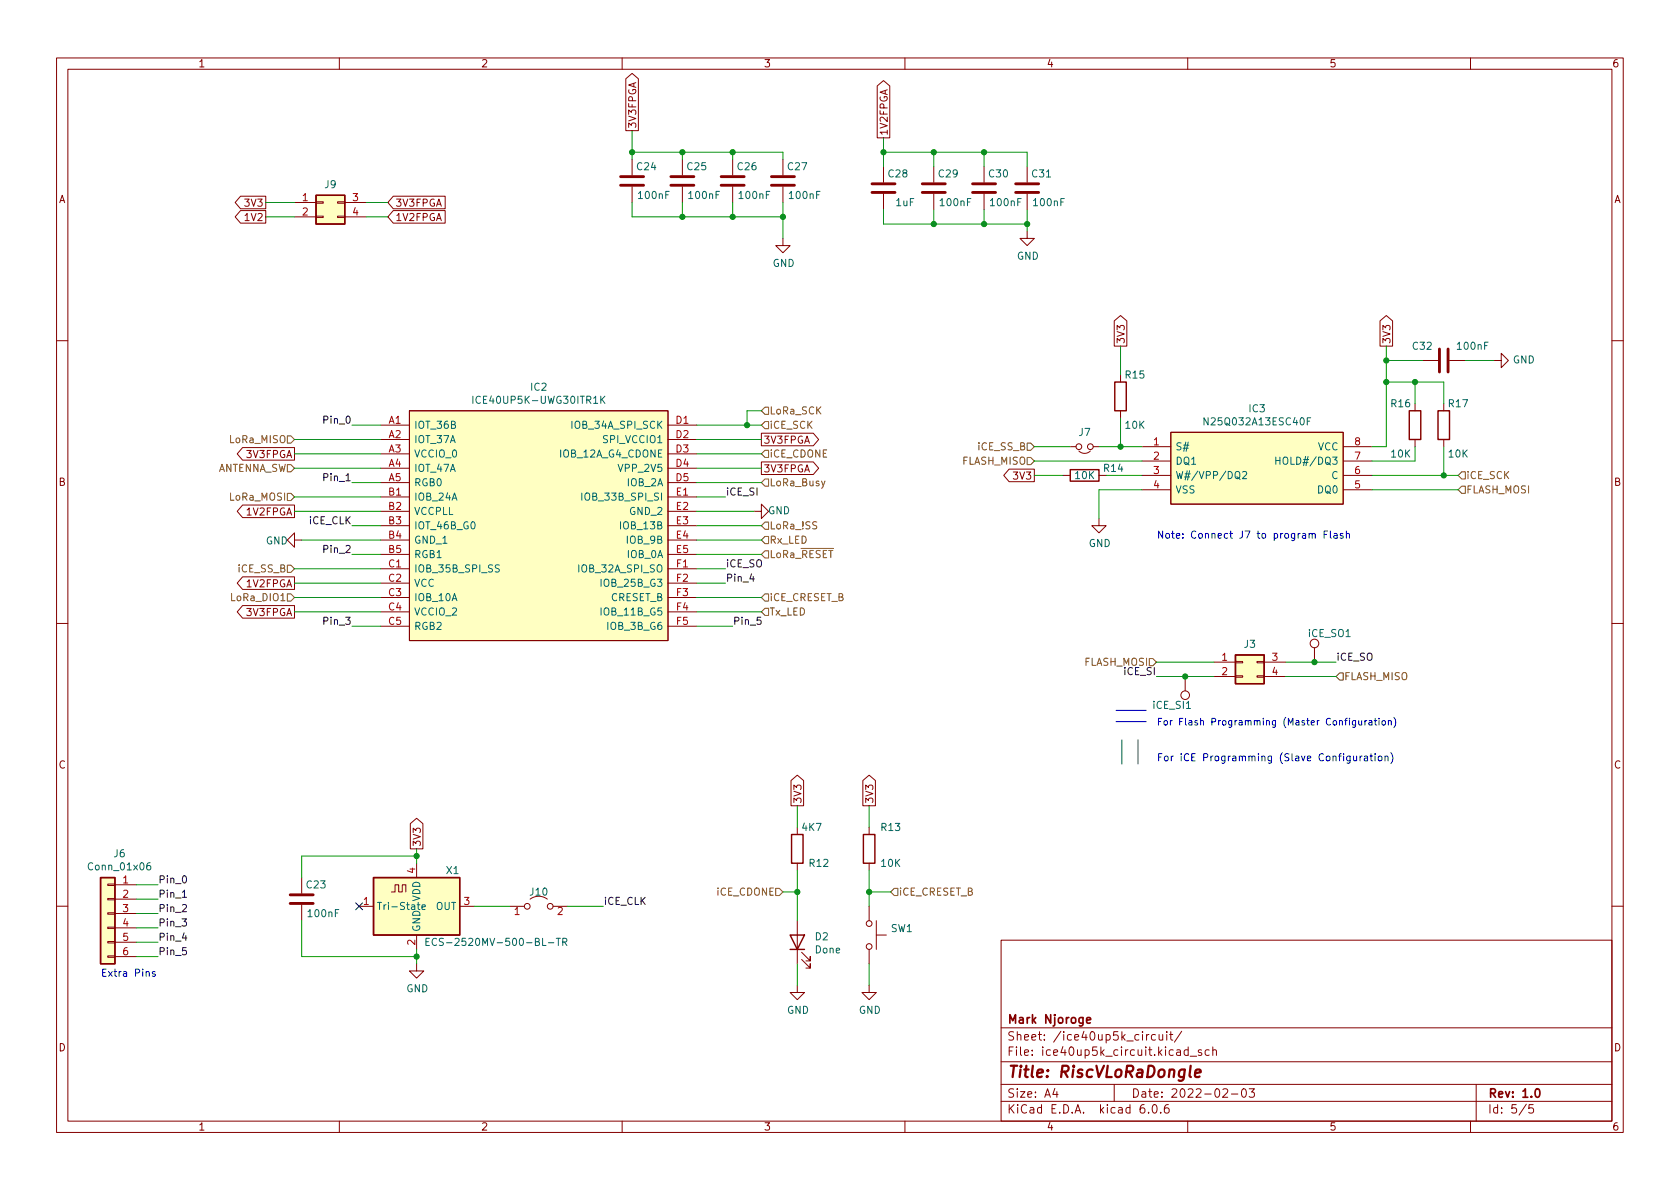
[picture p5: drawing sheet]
<svg xmlns="http://www.w3.org/2000/svg" width="297mm" height="210mm" viewBox="0 0 297 210" stroke-linecap="round" stroke-linejoin="round" font-family="sans-serif">
<g fill="none" stroke="#840000" stroke-width=".18">
<path d="M10 10.2h277v190.1h-277zM12 12.2h273v186.1h-273zM60 10.2v2M110 10.2v2M110.6 13.9l1.2-.9 1.1 .9v9.2h-2.3zM155.1 15.2l1.1-1 1.1 1v9.2h-2.2zM160 10.2v2M210 10.2v2M260 10.2v2M42.5 37.2h4.5v2.3h-4.5l-.9-1.2zM42.5 34.7h4.5v2.2h-4.5l-.9-1.1zM52.1 35.8h3.8"/>
<path d="M52.1 38.3h3.8M55.9 38.2h1.2v.3h-1.2zM55.9 35.7h1.2v.2h-1.2zM59.7 38.2h1.3v.3h-1.3zM59.7 35.7h1.3v.2h-1.3zM61 35.8h3.8M61 38.3h3.8M69.5 37.2h9.2v2.3h-9.2l-.9-1.2zM69.5 34.7h9.2v2.2h-9.2l-.9-1.1zM111.8 28.2v2.8M111.8 33v2.8M120.6 28.2v2.8"/>
<path d="M120.6 33v2.8M129.5 28.2v2.8M129.5 33v2.8M138.4 28.2v2.8M138.4 33v2.8M156.2 29.5v2.8M156.2 34.3v2.8M165.1 29.5v2.8M165.1 34.3v2.8M174 29.5v2.8M174 34.3v2.8M181.6 29.5v2.8"/>
<path d="M181.6 34.3v2.8M138.4 42.2v1.2h1.3l-1.3 1.3-1.2-1.3h1.2M181.6 40.9v1.3h1.3l-1.3 1.2-1.3-1.2h1.3M197 56.7l1.1-.9 1.1 .9v4.5h-2.2zM244 56.7l1.1-.9 1.1 .9v4.5h-2.2zM10 60.2h2M42.9 79.1h9.2v2.3h-9.2l-1-1.1zM67.3 75.2h5.1M67.3 77.7h5.1M72.4 72.6h45.7v40.7h-45.7zM118.1 75.2h5.1M118.1 77.7h5.1"/>
<path d="M134.6 76.6h9.2l1 1.1-1 1.1h-9.2zM189.2 79h1M190.8 79.8a1.44 1.44 0 0 0 2 0M193.3 79h1M198.1 66.3v1.3M198.1 72.6v1.3M201.9 79h5.1M207 76.4h30.5v12.7h-30.5zM237.5 79h5.1M250.2 71.4v1.2M250.2 77.7v1.3M251.5 63.7h2.8"/>
<path d="M255.3 71.4v1.2M255.3 77.7v1.3M256.3 63.7h2.8M264.2 63.7h1.2v-1.2l1.3 1.2-1.3 1.3v-1.3M285 60.2h2M42.9 89.3h9.2v2.2h-9.2l-1-1.1zM52.1 95.5v-1.3l-1.3 1.3 1.3 1.3v-1.3h1.2M67.3 80.3h5.1M67.3 82.8h5.1M67.3 85.3h5.1M67.3 87.9h5.1M67.3 90.4h5.1"/>
<path d="M67.3 93h5.1M67.3 95.5h5.1M67.3 98h5.1M118.1 80.3h5.1M118.1 82.8h5.1M118.1 85.3h5.1M118.1 87.9h5.1M118.1 90.4h5.1M118.1 93h5.1M118.1 95.5h5.1M118.1 98h5.1M133.3 90.4h1.3v-1.3l1.3 1.3-1.3 1.3v-1.3"/>
<path d="M134.6 81.7h9.2l1 1.1-1 1.1h-9.2zM178.4 83h4.5v2.2h-4.5l-.9-1.1zM188 84.1h1.2M194.3 91.7v1.3h1.3l-1.3 1.2-1.3-1.2h1.3M194.3 84.1h1.3M201.9 84.1h5.1M201.9 81.5h5.1M201.9 86.6h5.1M237.5 84.1h5.1M237.5 81.5h5.1M237.5 86.6h5.1M10 110.2h2"/>
<path d="M42.9 107.1h9.2v2.2h-9.2l-1-1.1zM42.9 102h9.2v2.2h-9.2l-1-1.1zM67.3 100.6h5.1M67.3 103.1h5.1M67.3 105.7h5.1M67.3 108.2h5.1M67.3 110.7h5.1M118.1 100.6h5.1M118.1 103.1h5.1M118.1 105.7h5.1M118.1 108.2h5.1M118.1 110.7h5.1"/>
<path d="M209.5 119.6v2.6M214.6 117.1h3.8M214.6 119.6h3.8M218.4 119.5h1.3v.3h-1.3zM218.4 117h1.3v.2h-1.3zM222.2 119.5h1.3v.3h-1.3zM222.2 117h1.3v.2h-1.3zM223.5 117.1h3.8M223.5 119.6h3.8M232.4 114.5v2.6M285 110.2h2M139.9 138l1.1-.9 1.1 .9v4.5h-2.2z"/>
<path d="M152.6 138l1.1-.9 1.1 .9v4.5h-2.2zM19 158.9h1.3v.2h-1.3zM19 156.3h1.3v.3h-1.3zM20.3 156.5h3.8M20.3 159h3.8M53.3 155.2v2.8M69.2 157.7h.6v-1.2h.7v1.2h.6v-1.2h.7v1.2M72.5 145.6l1.2-.9 1.1 .9v4.5h-2.3zM73.7 152.6v2.6M93.7 159a2.54 2.54 0 0 1 3.1 0M141 146.3v1.3M141 152.6v1.3"/>
<path d="M153.7 146.3v1.3M153.7 152.6v1.3M10 160.2h2M19 169h1.3v.3h-1.3zM19 166.5h1.3v.2h-1.3zM19 164h1.3v.2h-1.3zM19 161.4h1.3v.3h-1.3zM20.3 161.5h3.8M20.3 164.1h3.8M20.3 166.6h3.8M20.3 169.2h3.8M53.3 160v2.8"/>
<path d="M63.5 160.3h2.5M73.7 170.4v1.3h1.2l-1.2 1.3-1.3-1.3h1.3M73.7 165.3v2.6M81.3 160.3h2.5M90.2 160.3h2.5M97.8 160.3h2.5M141 174.2v1.3h1.2l-1.2 1.3-1.3-1.3h1.3M141 162.8v7.6M141.7 169.7l1.6 1.5v-.8v.8h-.8M141.7 168.4l1.6 1.5v-.7v.7h-.8M153.7 174.2v1.3h1.2l-1.2 1.3-1.3-1.3h1.3M153.7 160.3v2.5"/>
<path d="M153.7 167.9v2.5M154.9 165.3h1.8M154.9 162.8v5.1M177 166.3h108v32h-108zM285 160.2h2M60 198.3v2M110 198.3v2M160 198.3v2M177 194.8h108M177 191.8h108M177 187.8h108M177 181.8h108"/>
<path d="M186.5 192.5l-.4 1h1M186.9 193v1M197 191.8v3M202.3 195.3a.59 .59 0 0 0-.7 .7v.5l.1 .3h.4l.3-.1v-.5l-.1-.2-.4-.1-.3 .3M202.7 182.9v1M203.1 196.7v.1M203.1 182.9l-.2 .1-.2 .2M203.9 195.4l.2-.1a.81 .81 0 0 1 .6 .7 .81 .81 0 0 1-.3 .8h-.2a.81 .81 0 0 1-.6-.6 .81 .81 0 0 1 .3-.8zM204.3 183l-.4-.1-.3 .3v.4l.1 .3h.6M204.9 182.9l.1 1h.4l.2-.1M205.2 196.7v.1M205.6 182.9v1"/>
<path d="M206.3 182.4v.2M206.3 182.9v1M206.6 195.3a.59 .59 0 0 0-.7 .7v.5l.1 .3h.4l.2-.1 .1-.5-.1-.2-.5-.1-.2 .3M206.8 182.9h.6M207 182.4v1.3l.4 .2M208.9 182.4l-1.3 1.9M210 198.3v2M210.1 185.7l-.5-.1-.2 .3v.4l.1 .3h.6M210.1 185.1v1.5M210.4 186.8h1.2M212.4 185.7l-.3-.1-.2 .2v.3l.5 .1v.4h-.5M213.8 185.7l-.4-.1-.3 .3v.4l.1 .3h.6"/>
<path d="M214.4 185.8l.2-.2 .4 .1 .1 .9M214.4 185.1v1.5M216.2 192.7l.6-.2 .2 .2 .1 .3-1 1h1M217.7 193.5h1.2M219.7 192.6l.2-.1a.81 .81 0 0 1 .5 .7 .81 .81 0 0 1-.3 .8h-.1a.81 .81 0 0 1-.6-.6 .81 .81 0 0 1 .3-.8zM220.9 192.5h.9l-.5 .6 .4 .1v.7l-.2 .1h-.4l-.2-.1M260 198.3v2M261 191.8v6.5M269.9 195.3l-1.3 1.9M271.1 195.3h-.7l-.1 .7 .2-.1 .5 .1 .2 .2-.1 .5-.2 .1-.6-.1"/>
<circle cx="190.8" cy="79" r=".51"/>
<circle cx="192.8" cy="79" r=".51"/>
<circle cx="232.4" cy="113.8" r=".76"/>
<circle cx="209.5" cy="122.9" r=".76"/>
<circle cx="93.2" cy="160.3" r=".51"/>
<circle cx="97.3" cy="160.3" r=".51"/>
<circle cx="153.7" cy="167.4" r=".51"/>
<circle cx="153.7" cy="163.3" r=".51"/>
</g>
<path d="M192.1 180.4l.7-.1v-.3l-.5-.1-.2 .2 .1 .8h.6M271.6 192.6l.2-.1a.82 .82 0 0 1 .6 .7 .82 .82 0 0 1-.3 .8h-.2a.81 .81 0 0 1-.6-.6 .81 .81 0 0 1 .3-.8z" fill="none" stroke="#840000" stroke-width=".3"/>
<path d="M211.3 189.8l1-.2-.1-.4-.1-.1-.6 .1-.2 1 .2 .3 .6-.1" fill="none" stroke="#840000" stroke-width=".4"/>
<path d="M55.9 34.5h5.1v5.1h-5.1zM197.1 67.6h2v5h-2zM249.2 72.6h2v5.1h-2zM254.3 72.6h2v5.1h-2zM189.2 83.1h5.1v2h-5.1zM218.4 115.8h5.1v5.1h-5.1zM17.8 155.2h2.5v15.2h-2.5zM66 155.2h15.3v10.1h-15.3zM140 147.6h2v5h-2zM152.7 147.6h2v5h-2zM139.7 165.3h2.5l-1.2 2.6zM139.7 167.9h2.5" fill="none" stroke="#840000" stroke-width=".25"/>
<g fill="none" stroke="#840000" stroke-width=".51">
<path d="M109.7 31.2h4.1M109.7 32.8h4.1M118.6 31.2h4.1M118.6 32.8h4.1M127.5 31.2h4.1M127.5 32.8h4.1M136.4 31.2h4.1M136.4 32.8h4.1M154.2 32.5h4M154.2 34h4M163.1 32.5h4M163.1 34h4"/>
<path d="M172 32.5h4M172 34h4M179.6 32.5h4M179.6 34h4M254.5 61.7v4.1M256 61.7v4.1M51.3 158.2h4.1M51.3 159.8h4.1"/>
</g>
<g fill="#ffffc2" stroke="#ffffc2" stroke-width=".18">
<path d="M55.9 34.5h5.1v5.1h-5.1z"/>
<path d="M72.4 72.6h45.7v40.7h-45.7z"/>
<path d="M218.4 115.8h5.1v5.1h-5.1z"/>
<path d="M66 155.2h15.3v10.1h-15.3z"/>
<path d="M17.8 155.2h2.5v15.2h-2.5z"/>
<path d="M207 76.4h30.5v12.7h-30.5z"/>
</g>
<g fill="none" stroke="#006464" stroke-width=".18">
<path d="M83.6 70.1v1.2M106.4 70.6l.6 .7M107 70.1l-.8 .7M213.6 73.9v1.2l-.7-1.2v1.2M231.1 74.5h.5M231.7 73.9h-.6v1.2M88.3 99.9h-.5l-.2 .2 .1 .3 .5 .3v.3l-.2 .2-.4-.1M102.9 87.2v1.3M218.6 83.4h.1a.43 .43 0 0 1 .5 .4v.4a.42 .42 0 0 1-.4 .5 .42 .42 0 0 1-.4-.5v-.4zM218.6 84.3l.7 .5M219.7 83.5l.5-.1 .2 .3-.8 .9h.8M225.6 80.8v1.3"/>
<path d="M225.6 81.4h.7M26.5 152.6h-.3a.85 .85 0 0 0 0 1.2l.4-.1 .1-.4-.3-.3-.3 .1-.2 .2M73.9 159.6v1.1l.3 .1M74.6 160.4l.6-.1v-.2l-.4-.1-.2 .2 .1 .6h.5M75.3 166.5h.4M75.9 165.9h-.6v1.3h.6M77.2 166a.6 .6 0 0 0-.9 .5 .6 .6 0 0 0 .6 .7l.3-.1M98.4 165.9h.7M98.7 165.9v1.3M99.5 166.6l.6-.1 .1-.2v-.3l-.7-.1v1.3M99.8 166.6l.4 .6"/>
</g>
<g fill="none" stroke="#725600" stroke-width=".18">
<path d="M50.8 77.1h.6l.7 .6-.7 .7h-.6zM135.3 74.5h.6v1.3h-.6l-.7-.6zM135.3 72h.6v1.3h-.6l-.7-.7zM181.6 78.4h.6l.7 .6-.7 .6h-.6zM50.8 99.9h.6l.7 .7-.7 .6h-.6zM50.8 87.2h.6l.7 .7-.7 .6h-.6zM50.8 82.2h.6l.7 .6-.7 .6h-.6zM134.6 85.3l.7-.6h.6v1.3h-.6zM134.6 80.3l.7-.7h.6v1.3h-.6zM134.6 95.5l.7-.6h.6v1.2h-.6zM135.3 92.3h.6v1.3h-.6l-.7-.6zM135.3 97.4h.6v1.3h-.6l-.7-.7z"/>
<path d="M145.9 85.1l-.5 1.1-.1 .1M181.6 80.9h.6l.7 .6-.7 .7h-.6zM257.8 84.1l.6-.7h.7v1.3h-.7zM257.8 86.6l.6-.6h.7v1.2h-.7zM50.8 105h.6l.7 .7-.7 .6h-.6zM134.6 108.2l.7-.6h.6v1.2h-.6zM134.6 105.7l.7-.7h.6v1.3h-.6zM203.2 116.5h.6l.7 .6-.7 .6h-.6zM236.9 119h.6v1.3h-.6l-.7-.7zM137.2 157.1h.6l.6 .6-.6 .7h-.6zM157.5 157.7l.6-.6h.6v1.3h-.6z"/>
</g>
<path d="M132.9 101.5l-.3 .9h.8M32.2 158.7h.8M32.6 165l-.4 .9h.8" fill="none" stroke="#0f0f0f" stroke-width=".18"/>
<g fill="none" stroke="#0000c2" stroke-width=".18">
<path d="M232 94.5l.2-.2 .3 .1v.8M234.1 94.5h.4M234.7 93.9h-.6v1.3M235.2 93.9v1.1l.2 .2M235.9 94.4h.5v.8M236.4 94.6l-.4 .1-.2 .2 .2 .3 .4-.1M237.4 94.4l-.3-.1-.1 .2v.2l.4 .1v.3h-.4M238.1 94.5l.1-.2 .3 .1 .1 .8M238.1 93.9v1.3M198.4 130.8v4.3M201.2 130.8v4.3M239.3 133.7l.1 .8h.3l.2-.1"/>
<path d="M239.7 127.4v1l-.2 .2h-.3M239.7 127.5l-.4-.1-.2 .2 .1 .6h.5M239.9 133.7v.8M240.2 127.4l.1 .8h.3l.2-.1M240.5 133.7v.8M240.8 127.4v.8M240.8 133.7l-.3 .2M241.3 133.8h.4l.1 .7M241.3 127.4v.8M241.7 127.4l-.4 .2M241.8 134l-.4 .1-.2 .1 .2 .3h.4M242.1 127.5h.4l.1 .7"/>
<path d="M242.2 133.7h.5M242.4 133.3v1.1l.3 .1M242.6 127.7l-.4 .1-.2 .1 .2 .3h.4M243 127.4h.4M243.1 133.3v.1M243.1 133.7v.8M243.1 127v1l.3 .2M243.8 133.8l.3-.1 .2 .2v.4l-.2 .2h-.3l-.1-.2zM243.8 127v.1M243.8 127.4v.8M244.4 127.5l.2-.1 .3 .1 .1 .5-.1 .2h-.3l-.2-.1zM244.9 133.8l.2-.1 .3 .1v.7"/>
<path d="M244.9 133.7v.8M245.5 127.5l.1-.1 .3 .1 .1 .7M245.5 127.4v.8M245.9 133.1a1.46 1.46 0 0 1 0 1.9M246.4 126.9a1.37 1.37 0 0 1 0 1.8M27.4 171.9l-.3-.1-.2 .2 .1 .2 .4 .1v.3h-.5"/>
</g>
<g fill="none" stroke="#009600" stroke-width=".18">
<path d="M47 38.3h5.1M47 35.8h5.1M64.8 38.3h3.8M64.8 35.8h3.8M111.8 26.9h26.6v1.3M111.8 35.8v2.5h26.6M111.8 23.1v5.1M120.6 26.9v1.3M120.6 35.8v2.5M129.5 26.9v1.3M129.5 35.8v2.5M138.4 35.8v6.4"/>
<path d="M156.2 26.9h25.4v2.6M156.2 24.4v5.1M156.2 37.1v2.5h25.4M165.1 26.9v2.6M165.1 37.1v2.5M174 26.9v2.6M174 37.1v2.5M181.6 37.1v3.8M52.1 77.7h15.2M62.2 75.2h5.1M123.2 75.2h11.4M123.2 77.7h11.4"/>
<path d="M134.6 72.6h-2.5v2.6M182.9 79h6.3M194.3 79h7.6M198.1 61.2v5.1M198.1 73.9v5.1M245.1 67.6h10.2v3.8M245.1 61.2v17.8h-2.5M245.1 63.7h6.4M250.2 79v2.5h-7.6M250.2 67.6v3.8M255.3 79v5.1M259.1 63.7h5.1"/>
<path d="M52.1 90.4h15.2M52.1 82.8h15.2M52.1 87.9h15.2M52.1 80.3h15.2M53.3 95.5h14M62.2 85.3h5.1M62.2 98h5.1M62.2 93h5.1M123.2 85.3h11.4M123.2 95.5h11.4M123.2 90.4h10.1M123.2 98h11.4"/>
<path d="M123.2 82.8h11.4M123.2 87.9h5.1M123.2 80.3h11.4M123.2 93h11.4M182.9 81.5h19M182.9 84.1h5.1M195.6 84.1h6.3M201.9 86.6h-7.6v5.1M242.6 84.1h15.2M242.6 86.6h15.2M52.1 105.7h15.2M52.1 100.6h15.2"/>
<path d="M52.1 103.1h15.2M52.1 108.2h15.2M62.2 110.7h5.1M123.2 105.7h11.4M123.2 100.6h5.1M123.2 103.1h5.1M123.2 108.2h11.4M123.2 110.7h6.3M204.5 117.1h10.1M204.5 119.6h10.1M227.3 117.1h8.9M227.3 119.6h8.9"/>
<path d="M24.1 156.5h3.8M24.1 159h3.8M73.7 150.1v2.5M73.7 151.4h-20.4v3.8M138.4 157.7h2.6M141 142.5v3.8M141 153.9v8.9M153.7 142.5v3.8M153.7 153.9v6.4M153.7 157.7h3.8M24.1 169.2h3.8M24.1 161.5h3.8"/>
<path d="M24.1 164.1h3.8M24.1 166.6h3.8M53.3 162.8v6.4h20.4M73.7 167.9v2.5M83.8 160.3h6.4M100.3 160.3h6.4M141 170.4v3.8M153.7 170.4v3.8"/>
</g>
<path d="M62.9 159.7l1.2 1.2M64.1 159.7l-1.2 1.2" fill="none" stroke="#000084" stroke-width=".18"/>
<g fill="#009600" stroke="#009600" stroke-width=".18">
<circle cx="250.2" cy="67.6" r=".46"/>
<circle cx="245.1" cy="67.6" r=".46"/>
<circle cx="245.1" cy="63.7" r=".46"/>
<circle cx="255.3" cy="84.1" r=".46"/>
<circle cx="138.4" cy="38.3" r=".46"/>
<circle cx="129.5" cy="38.3" r=".46"/>
<circle cx="132.1" cy="75.2" r=".46"/>
<circle cx="120.6" cy="26.9" r=".46"/>
<circle cx="120.6" cy="38.3" r=".46"/>
<circle cx="129.5" cy="26.9" r=".46"/>
<circle cx="174" cy="39.6" r=".46"/>
<circle cx="181.6" cy="39.6" r=".46"/>
<circle cx="156.2" cy="26.9" r=".46"/>
<circle cx="165.1" cy="39.6" r=".46"/>
<circle cx="165.1" cy="26.9" r=".46"/>
<circle cx="174" cy="26.9" r=".46"/>
<circle cx="73.7" cy="151.4" r=".46"/>
<circle cx="73.7" cy="169.2" r=".46"/>
<circle cx="141" cy="157.7" r=".46"/>
<circle cx="111.8" cy="26.9" r=".46"/>
<circle cx="153.7" cy="157.7" r=".46"/>
<circle cx="209.5" cy="119.6" r=".46"/>
<circle cx="198.1" cy="79" r=".46"/>
<circle cx="232.4" cy="117.1" r=".46"/>
</g>
<text font-size="9.8" fill="#0000c2" x="195.6" y="129.6">=</text>
<text font-size="2.8" fill="#840000" x="178" y="190.6">Title: RiscVLoRaDongle</text>
<g font-size="2.1" fill="#840000">
<text x="178" y="184">Sheet: /ice40up5k_circuit/</text>
<text x="178" y="181">Mark Njoroge</text>
<text x="178" y="186.7">File: ice40up5k_circuit.kicad_sch</text>
<text x="178" y="196.9">KiCad E.D.A. kicad 6.0.6</text>
<text x="178" y="194.1">Size: A4</text>
<text x="200" y="194.1">Date: 2022-02-03</text>
<text x="263" y="194.1">Rev: 1.0</text>
<text x="263" y="196.9">Id: 5/5</text>
</g>
<g font-size="1.8" fill="#840000">
<text x="35" y="11.9">1</text>
<text x="85" y="11.9">2</text>
<text x="135" y="11.9">3</text>
<text x="185" y="11.9">4</text>
<text x="235" y="11.9">5</text>
<text x="285" y="11.9">6</text>
<text x="112.5" y="22.8" transform="rotate(-90 112.5 22.8)">3V3FPGA</text>
<text x="156.9" y="24.1" transform="rotate(-90 156.9 24.1)">1V2FPGA</text>
<text x="10.3" y="35.9">A</text>
<text x="285.3" y="35.9">A</text>
<text x="43.5" y="39.1">1V2</text>
<text x="43.5" y="36.5">3V3</text>
<text x="69.8" y="39.1">1V2FPGA</text>
<text x="69.8" y="36.5">3V3FPGA</text>
<text x="198.8" y="60.9" transform="rotate(-90 198.8 60.9)">3V3</text>
<text x="245.8" y="60.9" transform="rotate(-90 245.8 60.9)">3V3</text>
<text x="43.7" y="81">3V3FPGA</text>
<text x="134.9" y="83.5">3V3FPGA</text>
<text x="134.9" y="78.4">3V3FPGA</text>
<text x="10.3" y="85.9">B</text>
<text x="179.4" y="84.8">3V3</text>
<text x="285.3" y="85.9">B</text>
<text x="43.7" y="91.1">1V2FPGA</text>
<text x="43.7" y="103.8">1V2FPGA</text>
<text x="43.7" y="108.9">3V3FPGA</text>
<text x="10.3" y="135.9">C</text>
<text x="285.3" y="135.9">C</text>
<text x="141.7" y="142.2" transform="rotate(-90 141.7 142.2)">3V3</text>
<text x="154.4" y="142.2" transform="rotate(-90 154.4 142.2)">3V3</text>
<text x="74.4" y="149.8" transform="rotate(-90 74.4 149.8)">3V3</text>
<text x="10.3" y="185.9">D</text>
<text x="285.3" y="185.9">D</text>
<text x="35" y="199.9">1</text>
<text x="85" y="199.9">2</text>
<text x="135" y="199.9">3</text>
<text x="185" y="199.9">4</text>
<text x="235" y="199.9">5</text>
<text x="285" y="199.9">6</text>
</g>
<g font-size="1.8" fill="#a90000">
<text x="53.5" y="35.6">1</text>
<text x="62.4" y="35.6">3</text>
<text x="53.5" y="38.1">2</text>
<text x="62.4" y="38.1">4</text>
<text x="68.7" y="74.9">A1</text>
<text x="68.7" y="77.5">A2</text>
<text x="119.5" y="74.9">D1</text>
<text x="119.5" y="77.5">D2</text>
<text x="68.7" y="80">A3</text>
<text x="68.7" y="82.5">A4</text>
<text x="119.5" y="80">D3</text>
<text x="119.5" y="82.5">D4</text>
<text x="204" y="78.7">1</text>
<text x="204" y="81.3">2</text>
<text x="204" y="83.8">3</text>
<text x="239.5" y="83.8">6</text>
<text x="239.5" y="81.3">7</text>
<text x="239.5" y="78.7">8</text>
<text x="68.7" y="85.1">A5</text>
<text x="68.7" y="87.6">B1</text>
<text x="119.5" y="85.1">D5</text>
<text x="119.6" y="87.6">E1</text>
<text x="204" y="86.4">4</text>
<text x="239.5" y="86.4">5</text>
<text x="68.7" y="90.2">B2</text>
<text x="68.7" y="92.7">B3</text>
<text x="68.7" y="95.2">B4</text>
<text x="119.6" y="90.2">E2</text>
<text x="119.6" y="92.7">E3</text>
<text x="119.6" y="95.2">E4</text>
<text x="68.7" y="97.8">B5</text>
<text x="68.7" y="100.3">C1</text>
<text x="119.6" y="97.8">E5</text>
<text x="119.6" y="100.3">F1</text>
<text x="68.7" y="102.9">C2</text>
<text x="68.7" y="105.4">C3</text>
<text x="68.7" y="107.9">C4</text>
<text x="119.6" y="102.9">F2</text>
<text x="119.6" y="105.4">F3</text>
<text x="119.6" y="107.9">F4</text>
<text x="68.7" y="110.5">C5</text>
<text x="119.6" y="110.5">F5</text>
<text x="216" y="116.8">1</text>
<text x="216" y="119.4">2</text>
<text x="224.9" y="116.8">3</text>
<text x="224.9" y="119.4">4</text>
<text x="73.4" y="154.4" transform="rotate(-90 73.4 154.4)">4</text>
<text x="21.7" y="156.2">1</text>
<text x="21.7" y="158.7">2</text>
<text x="21.7" y="161.3">3</text>
<text x="64.3" y="160">1</text>
<text x="82.1" y="160">3</text>
<text x="90.9" y="161.8">1</text>
<text x="98.6" y="161.8">2</text>
<text x="21.7" y="163.8">4</text>
<text x="21.7" y="166.4">5</text>
<text x="73.4" y="167.1" transform="rotate(-90 73.4 167.1)">2</text>
<text x="21.7" y="168.9">6</text>
</g>
<g font-size="1.8" fill="#006464">
<text x="57.4" y="33.3">J9</text>
<text x="112.7" y="30.1">C24</text>
<text x="113" y="35.2">100nF</text>
<text x="121.6" y="30.1">C25</text>
<text x="121.9" y="35.2">100nF</text>
<text x="130.5" y="30.1">C26</text>
<text x="130.8" y="35.2">100nF</text>
<text x="139.3" y="30.1">C27</text>
<text x="139.7" y="35.2">100nF</text>
<text x="157.1" y="31.4">C28</text>
<text x="166" y="31.4">C29</text>
<text x="174.9" y="31.4">C30</text>
<text x="182.5" y="31.4">C31</text>
<text x="158.4" y="36.4">1uF</text>
<text x="166.4" y="36.4">100nF</text>
<text x="175.2" y="36.4">100nF</text>
<text x="182.9" y="36.4">100nF</text>
<text x="136.6" y="47.2">GND</text>
<text x="179.8" y="45.9">GND</text>
<text x="249.8" y="61.8">C32</text>
<text x="257.8" y="61.8">100nF</text>
<text x="267.5" y="64.3">GND</text>
<text x="84.4" y="71.4">ICE40UP5K-UWG30ITR1K</text>
<text x="93.9" y="69.1">IC2</text>
<text x="199" y="66.9">R15</text>
<text x="73.2" y="75.8">IOT_36B</text>
<text x="101.4" y="75.8">IOB_34A_SPI_SCK</text>
<text x="190.8" y="77.1">J7</text>
<text x="199" y="75.8">10K</text>
<text x="213.5" y="75.2">N25Q032A13ESC40F</text>
<text x="220.9" y="72.9">IC3</text>
<text x="246" y="72">R16</text>
<text x="256.2" y="72">R17</text>
<text x="73.2" y="78.4">IOT_37A</text>
<text x="73.2" y="80.9">VCCIO_0</text>
<text x="73.2" y="83.4">IOT_47A</text>
<text x="99.3" y="80.9">IOB_12A_G4_CDONE</text>
<text x="106.9" y="78.4">SPI_VCCIO1</text>
<text x="109.7" y="83.4">VPP_2V5</text>
<text x="195.2" y="83.4">R14</text>
<text x="207.8" y="79.6">S#</text>
<text x="207.8" y="82.2">DQ1</text>
<text x="226.6" y="82.2">HOLD#/DQ3</text>
<text x="233" y="79.6">VCC</text>
<text x="246" y="80.9">10K</text>
<text x="256.2" y="80.9">10K</text>
<text x="73.2" y="86">RGB0</text>
<text x="73.2" y="88.5">IOB_24A</text>
<text x="103.5" y="88.5">IOB_33B_SPI_SI</text>
<text x="111" y="86">IOB_2A</text>
<text x="190.1" y="84.7">10K</text>
<text x="207.8" y="84.7">W#/VPP/DQ2</text>
<text x="207.8" y="87.2">VSS</text>
<text x="233.1" y="87.2">DQ0</text>
<text x="235.5" y="84.7">C</text>
<text x="73.2" y="91.1">VCCPLL</text>
<text x="73.2" y="93.6">IOT_46B_G0</text>
<text x="110" y="93.6">IOB_13B</text>
<text x="111.5" y="91.1">GND_2</text>
<text x="135.8" y="90.9">GND</text>
<text x="47" y="96.3">GND</text>
<text x="73.2" y="96.1">GND_1</text>
<text x="73.2" y="98.7">RGB1</text>
<text x="73.2" y="101.2">IOB_35B_SPI_SS</text>
<text x="102.6" y="101.2">IOB_32A_SPI_SO</text>
<text x="111" y="96.1">IOB_9B</text>
<text x="111" y="98.7">IOB_0A</text>
<text x="192.5" y="96.7">GND</text>
<text x="73.2" y="103.8">VCC</text>
<text x="73.2" y="106.3">IOB_10A</text>
<text x="106.6" y="103.8">IOB_25B_G3</text>
<text x="107.9" y="106.3">CRESET_B</text>
<text x="73.2" y="108.8">VCCIO_2</text>
<text x="73.2" y="111.4">RGB2</text>
<text x="106.6" y="108.8">IOB_11B_G5</text>
<text x="107.6" y="111.4">IOB_3B_G6</text>
<text x="231.4" y="112.6">iCE_SO1</text>
<text x="220" y="114.5">J3</text>
<text x="203.9" y="125.3">iCE_SI1</text>
<text x="141.9" y="146.9">4K7</text>
<text x="155.9" y="146.9">R13</text>
<text x="15.9" y="153.9">Conn_01x06</text>
<text x="20.1" y="151.6">J6</text>
<text x="78.9" y="154.6">X1</text>
<text x="143.2" y="153.3">R12</text>
<text x="155.9" y="153.3">10K</text>
<text x="54.3" y="157.1">C23</text>
<text x="66.5" y="160.9">Tri-State</text>
<text x="74.3" y="159.4" transform="rotate(-90 74.3 159.4)">VDD</text>
<text x="77" y="160.9">OUT</text>
<text x="93.8" y="158.4">J10</text>
<text x="54.6" y="162.2">100nF</text>
<text x="74.3" y="164.8" transform="rotate(-90 74.3 164.8)">GND</text>
<text x="77.6" y="167.3">ECS-2520MV-500-BL-TR</text>
<text x="144.2" y="166.3">D2</text>
<text x="157.5" y="164.8">SW1</text>
<text x="144.2" y="168.6">Done</text>
<text x="71.8" y="175.5">GND</text>
<text x="139.1" y="179.3">GND</text>
<text x="151.8" y="179.3">GND</text>
</g>
<g font-size="1.8" fill="#0f0f0f">
<text x="57.5" y="74.9">Pin_0</text>
<text x="57.5" y="85.1">Pin_1</text>
<text x="128.3" y="87.6">iCE_SI</text>
<text x="54.7" y="92.7">iCE_CLK</text>
<text x="57.5" y="97.8">Pin_2</text>
<text x="128.3" y="100.3">iCE_SO</text>
<text x="128.3" y="102.9">Pin_4</text>
<text x="57.5" y="110.5">Pin_3</text>
<text x="129.5" y="110.5">Pin_5</text>
<text x="198.9" y="119.4">iCE_SI</text>
<text x="236.2" y="116.8">iCE_SO</text>
<text x="27.9" y="156.2">Pin_0</text>
<text x="27.9" y="158.7">Pin_1</text>
<text x="27.9" y="161.3">Pin_2</text>
<text x="106.7" y="160">iCE_CLK</text>
<text x="27.9" y="163.8">Pin_3</text>
<text x="27.9" y="166.4">Pin_4</text>
<text x="27.9" y="168.9">Pin_5</text>
</g>
<g font-size="1.8" fill="#725600">
<text x="136" y="75.8">iCE_SCK</text>
<text x="136" y="73.3">LoRa_SCK</text>
<text x="38.2" y="83.4">ANTENNA_SW</text>
<text x="40.8" y="78.4">LoRa_MISO</text>
<text x="136" y="80.9">iCE_CDONE</text>
<text x="170.1" y="82.2">FLASH_MISO</text>
<text x="173" y="79.6">iCE_SS_B</text>
<text x="40.8" y="88.5">LoRa_MOSI</text>
<text x="136" y="86">LoRa_Busy</text>
<text x="259.2" y="84.7">iCE_SCK</text>
<text x="259.2" y="87.2">FLASH_MOSI</text>
<text x="136" y="93.6">LoRa_!SS</text>
<text x="42.1" y="101.2">iCE_SS_B</text>
<text x="136" y="98.7">LoRa_~{RESET}</text>
<text x="136" y="96.1">Rx_LED</text>
<text x="41.2" y="106.3">LoRa_DIO1</text>
<text x="136" y="106.3">iCE_CRESET_B</text>
<text x="136" y="108.8">Tx_LED</text>
<text x="191.7" y="117.7">FLASH_MOSI</text>
<text x="237.6" y="120.3">FLASH_MISO</text>
<text x="126.7" y="158.4">iCE_CDONE</text>
<text x="158.9" y="158.4">iCE_CRESET_B</text>
</g>
<g font-size="1.8" fill="#0000c2">
<text x="204.5" y="95.2">Note: Connect J7 to program Flash</text>
<text x="204.5" y="134.6">For iCE Programming (Slave Configuration)</text>
<text x="17.8" y="172.7">Extra Pins</text>
</g>
<text font-size="1.7" fill="#0000c2" x="204.5" y="128.3">For Flash Programming (Master Configuration)</text>
</svg>
